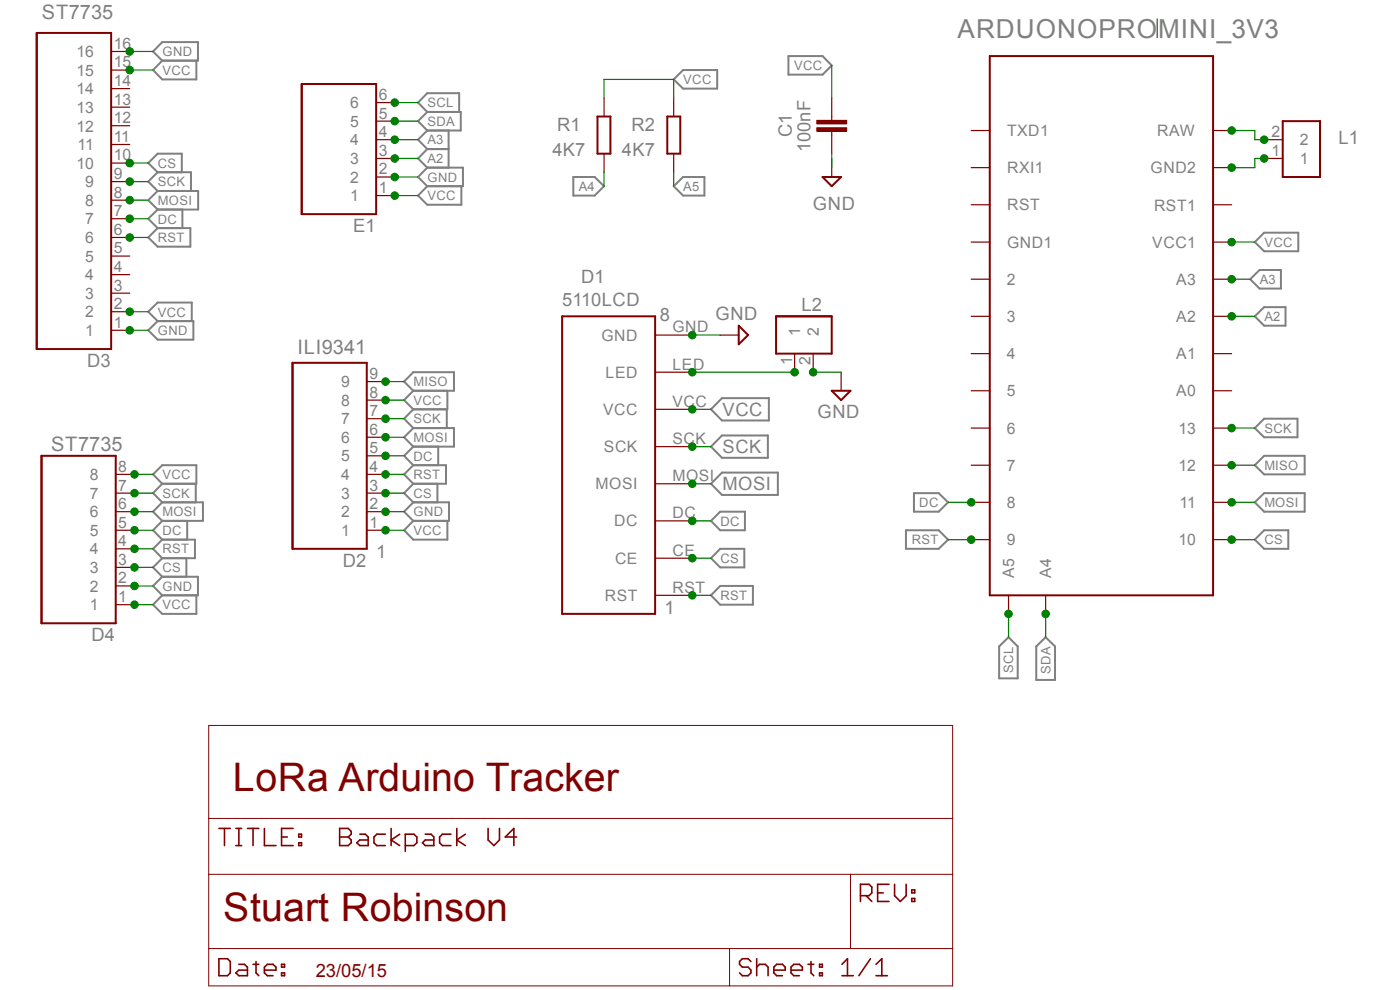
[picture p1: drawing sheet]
<svg xmlns="http://www.w3.org/2000/svg" width="297mm" height="210mm" viewBox="0 0 297 210" stroke-linecap="round" stroke-linejoin="round" font-family="sans-serif">
<g fill="none" stroke="#808080" stroke-width=".42">
<path d="M34.4 12.9l-1.9 2 1.9 1.9h7.3v-3.9M34.4 8.9h7.6v4h-7.6l-1.9-2zM142.9 16.8l2-1.9h7.2v3.9h-7.2zM167.3 11.9h7.2l1.9 2-1.9 1.9h-7.2zM33.4 36.5l-1.9 2 1.9 2M33.4 36.5h7.1v4M33.4 36.5l-1.9-1.9 1.9-2h5.2v3.9M90.6 39.5l-1.9 2 1.9 1.9h7.3v-3.9M90.6 35.6h7.6v3.9h-7.6M90.6 35.6l-1.9 1.9 1.9 2M90.6 27.7l-1.9 1.9 1.9 2M90.6 31.6h4.6"/>
<path d="M90.6 23.7h7.1v4h-7.1M90.6 31.6l-1.9 2 1.9 2M90.6 23.7l-1.9 2 1.9 2M90.6 23.7l-1.9-1.9 1.9-2h6.8v3.9M95.2 27.7v7.9M121.6 37.5h4.6l1.9 2-1.9 2h-4.6zM142.9 39.5l2-2h4.5v4h-4.5zM33.4 40.5h8.6v3.9h-8.6M33.4 40.5l-1.9 2 1.9 1.9M33.4 44.4l-1.9 2 1.9 2M33.4 48.4h7v3.9h-7l-1.9-1.9zM38.7 44.4v4"/>
<path d="M265.2 59.2l2-1.9h4.5v3.9h-4.5zM268.2 49.4h7.2v3.9h-7.2l-2-1.9zM31.5 70.1l1.9-2h7.6v4h-7.6zM33.4 68.1l-1.9-2 1.9-1.9h7.3v3.9M87.7 79h8.6v3.9h-8.6l-2-2zM266.2 67.1l2-1.9h4.5v3.9h-4.5zM87.7 82.9l-2 2 2 1.9M87.7 98.7h6.9v3.9h-6.9M87.7 86.8l-2 2 2 2M87.7 90.8h8.6v3.9h-8.6M87.7 90.8l-2 2 2 1.9M87.7 94.7l-2 2 2 2"/>
<path d="M87.7 98.7l-2 1.9 2 2M93 94.7v4M94.8 86.8v4M94.9 82.9v3.9h-7.2M153.2 84.5h9.9v4.7h-9.9l-2.4-2.4zM153.2 92.4h9.7v4.7h-9.7l-2.4-2.4zM266.2 90.8l2-2h7.1v4h-7.1zM268.2 96.7h8.6v3.9h-8.6l-2-1.9zM32.5 100.6l1.9-1.9h7.3v3.9h-7.3zM34.4 106.6h8.7v3.9h-8.7M34.4 114.5h7v3.9h-7M34.4 102.6l-1.9 2 1.9 2"/>
<path d="M34.4 106.6l-1.9 1.9 1.9 2M34.4 110.5l-1.9 2 1.9 2M34.4 114.5l-1.9 1.9 1.9 2M34.4 118.4l-1.9 2 1.9 1.9M39.5 118.4v3.9M39.7 110.5v4M41.5 102.6v4M87.7 110.5l-2 2 2 2h7.2v-4M87.7 106.6h7.5v3.9h-7.5M87.7 106.6l-2 1.9 2 2M87.7 102.6l-2 2 2 2M92.8 102.6v4"/>
<path d="M152.8 108.5h5.2v4h-5.2l-2-2zM152.8 116.4h5.1v4h-5.1l-2-2zM153.2 100.2h11.8v4.8h-11.8l-2.4-2.4zM192.2 112.5h6.9l2 2-2 1.9h-6.9zM193.9 104.6h5.2l2 2-2 1.9h-5.2zM266.2 106.6l2-2h8.6v3.9h-8.6zM268.2 112.5h5.1v3.9h-5.1l-2-1.9zM34.4 126.3l-1.9 2 1.9 1.9h7.3v-3.9M34.4 122.3h7.6v4h-7.6M34.4 122.3l-1.9 2 1.9 2M152.8 124.3h6.9v4h-6.9l-2-2zM212 137.1l2-1.9 1.9 1.9v6.8h-3.9z"/>
<path d="M219.8 137.1l2-1.9 2 1.9v7.1h-4z"/>
</g>
<path d="M44.3 153.9h157.8v55.2h-157.8zM44.3 173.6h157.8M44.3 185.5h157.8M180.4 185.5v15.7M44.3 201.2h157.8M154.8 201.2v7.9" fill="none" stroke="#800000" stroke-width=".21"/>
<g fill="none" stroke="#800000" stroke-width=".34">
<path d="M46.4 175.7h2.5M47.6 175.7v3.7M50 175.7h1.3M50 179.4h1.3M50.7 175.7v3.7M52.5 175.7h2.4M53.7 175.7v3.7M56.1 175.7v3.7h2.4M59.7 177.5h1.3M62.2 175.7h-2.5v3.7h2.5M63.4 178.8h.6v.6h-.6zM63.4 177h.6v.5h-.6z"/>
<path d="M72.1 175.7h1.8l.6 .7v.6l-.6 .5 .6 .7v.6l-.6 .6h-1.8zM72.1 177.5h1.8M76.3 177h1.2l.6 .5v1.9h-1.8l-.6-.6 .6-.6h1.8M81.7 177h-1.8l-.6 .5v1.3l.6 .6h1.8M83 175.7v3.7M84.8 177l-1.8 1.2 1.8 1.2M86 179.4h1.8l.6-.6v-1.3l-.6-.5h-1.8v3.6M90.2 177h1.2l.6 .5v1.9h-1.8l-.6-.6 .6-.6h1.8M95.7 177h-1.8l-.6 .5v1.3l.6 .6h1.8M96.9 175.7v3.7M98.7 177l-1.8 1.2 1.8 1.2M103.5 175.7v2.5l1.3 1.2 1.2-1.2v-2.5"/>
<path d="M109.6 177.5h-2.4l1.8-1.8v3.7M182.5 190h1.9l.6-.6v-1.2l-.6-.6h-1.9v3.6M183.7 190l1.3 1.2M186.2 189.4h1.2M188.6 187.6h-2.4v3.6h2.4M189.8 187.6v2.4l1.2 1.2 1.2-1.2v-2.4M193.4 190.6h.7v.6h-.7zM193.4 188.8h.7v.6h-.7zM46.4 203.4h1.9l.6 .6v2.4l-.6 .6h-1.9zM50.7 204.6h1.2l.6 .5v1.9h-1.8l-.7-.6 .7-.6h1.8M53.7 204.6h1.2M54.3 204v2.4l.6 .6"/>
<path d="M56.1 205.8h2.4v-.7l-.6-.5h-1.2l-.6 .5v1.3l.6 .6h1.2M59.7 206.4h.7v.6h-.7zM59.7 204.6h.7v.5h-.7zM159.3 204l-.6-.6h-1.2l-.6 .6v.6l.6 .5h1.2l.6 .7v.6l-.6 .6h-1.2l-.6-.6M160.5 205.1l.6-.5h1.2l.6 .5v1.9M160.5 203.4v3.6M164.2 205.8h2.4v-.7l-.6-.5h-1.2l-.6 .5v1.3l.6 .6h1.2M167.8 205.8h2.4v-.7l-.6-.5h-1.2l-.6 .5v1.3l.6 .6h1.2M171.4 204.6h1.2M172 204v2.4l.6 .6M173.9 206.4h.6v.6h-.6zM173.9 204.6h.6v.5h-.6z"/>
<path d="M178.6 207h2.4M178.6 204.6l1.2-1.2v3.6M184.7 203.4l-2.5 3.6M185.8 207h2.5M185.8 204.6l1.3-1.2v3.6"/>
</g>
<g fill="none" stroke="#800000" stroke-width=".25">
<path d="M79.8 37.5h3.9M79.8 33.6h3.9M79.8 29.6h3.9M79.8 25.7h3.9M79.8 21.8h3.9M128.1 20.8v3.9M128.1 32.6v3.9M142.9 20.8v3.9M142.9 32.6v3.9M176.4 24.7v.8M176.4 27.9v.8M176.4 33.6v3.9"/>
<path d="M206 27.7h4M206 35.6h4M257.3 27.7h4M257.3 35.6h4M79.8 41.5h3.9M206 43.4h4M206 51.4h4M206 59.2h4M257.3 43.4h4M257.3 51.4h4M257.3 59.2h4M139 79h7.9"/>
<path d="M139 71.1h7.9M152.8 71.1h3.9M206 67.1h4M206 75h4M257.3 67.1h4M257.3 75h4M77.8 96.7h4M77.8 92.8h4M77.8 88.8h4M77.8 84.9h4M77.8 80.9h4M139 94.7h7.9"/>
<path d="M139 86.8h7.9M206 82.9h4M206 90.8h4M206 98.7h4M257.3 82.9h4M257.3 90.8h4M257.3 98.7h4M77.8 112.5h4M77.8 108.5h4M77.8 104.6h4M77.8 100.6h4M139 102.6h7.9"/>
<path d="M139 110.5h7.9M139 118.4h7.9M206 106.6h4M206 114.5h4M257.3 106.6h4M257.3 114.5h4M139 126.3h7.9M214 126.3v3.9M221.8 126.3v3.9"/>
</g>
<path d="M64 17.8h15.8v27.6h-15.8zM210 11.9h47.3v114.4h-47.3zM126.7 24.7h2.8v7.9h-2.8zM141.6 24.7h2.7v7.9h-2.7zM174.5 37.5h3.9l-2 2zM62.1 77h15.7v39.4h-15.7zM119.3 67.1h19.7v63.1h-19.7zM156.7 69.1l2 2-2 1.9z" fill="none" stroke="#800000" stroke-width=".42"/>
<path d="M173.3 25.5h6.3v.8h-6.3z" fill-rule="evenodd" fill="#800000"/>
<path d="M173.3 25.5h6.3v.8h-6.3z" fill="none" stroke="#800000" stroke-width=".21"/>
<path d="M173.3 27.1h6.3v.8h-6.3z" fill-rule="evenodd" fill="#800000"/>
<path d="M173.3 27.1h6.3v.8h-6.3z" fill="none" stroke="#800000" stroke-width=".21"/>
<g fill="none" stroke="#800000" stroke-width=".25">
<path d="M23.6 18.8h3.9M23.6 14.9h3.9M23.6 10.9h3.9M23.6 38.5h3.9M23.6 34.6h3.9M23.6 30.6h3.9M23.6 26.7h3.9M23.6 22.7h3.9M176.4 20.8v3.9M176.4 28.7v3.9M268.2 33.6h3.9M268.2 29.6h3.9"/>
<path d="M23.6 58.3h3.9M23.6 54.3h3.9M23.6 50.4h3.9M23.6 46.4h3.9M23.6 42.5h3.9M23.6 70.1h3.9M23.6 66.1h3.9M23.6 62.2h3.9M168.6 75v4M172.5 75v4M178.4 79v3.9M24.6 116.4h3.9"/>
<path d="M24.6 112.5h3.9M24.6 108.5h3.9M24.6 104.6h3.9M24.6 100.6h3.9M24.6 128.3h3.9M24.6 124.3h3.9M24.6 120.4h3.9"/>
</g>
<path d="M7.8 7h15.8v67h-15.8zM272.1 25.7h7.9v11.8h-7.9zM164.6 67.1h11.8v7.9h-11.8zM8.8 96.7h15.8v35.5h-15.8zM176.4 82.9h4l-2 2z" fill="none" stroke="#800000" stroke-width=".42"/>
<path d="M146.9 86.8h3.9" fill="none" stroke="#008000" stroke-width=".25"/>
<circle cx="146.9" cy="86.8" r=".8" fill="#008000"/>
<circle cx="146.9" cy="86.8" r=".8" fill="none" stroke="#008000" stroke-width=".21"/>
<path d="M81.8 112.5h3.9" fill="none" stroke="#008000" stroke-width=".25"/>
<circle cx="81.8" cy="112.5" r=".8" fill="#008000"/>
<circle cx="81.8" cy="112.5" r=".8" fill="none" stroke="#008000" stroke-width=".21"/>
<path d="M176.4 13.9v6.9M261.3 51.4h4.9" fill="none" stroke="#008000" stroke-width=".25"/>
<circle cx="261.3" cy="51.4" r=".8" fill="#008000"/>
<circle cx="261.3" cy="51.4" r=".8" fill="none" stroke="#008000" stroke-width=".21"/>
<path d="M128.1 20.8v-4h14.8v4M83.7 41.5h5" fill="none" stroke="#008000" stroke-width=".25"/>
<circle cx="83.7" cy="41.5" r=".8" fill="#008000"/>
<circle cx="83.7" cy="41.5" r=".8" fill="none" stroke="#008000" stroke-width=".21"/>
<path d="M81.8 84.9h3.9" fill="none" stroke="#008000" stroke-width=".25"/>
<circle cx="81.8" cy="84.9" r=".8" fill="#008000"/>
<circle cx="81.8" cy="84.9" r=".8" fill="none" stroke="#008000" stroke-width=".21"/>
<path d="M28.5 128.3h4" fill="none" stroke="#008000" stroke-width=".25"/>
<circle cx="28.5" cy="128.3" r=".8" fill="#008000"/>
<circle cx="28.5" cy="128.3" r=".8" fill="none" stroke="#008000" stroke-width=".21"/>
<path d="M28.5 100.6h4" fill="none" stroke="#008000" stroke-width=".25"/>
<circle cx="28.5" cy="100.6" r=".8" fill="#008000"/>
<circle cx="28.5" cy="100.6" r=".8" fill="none" stroke="#008000" stroke-width=".21"/>
<path d="M27.5 66.1h4" fill="none" stroke="#008000" stroke-width=".25"/>
<circle cx="27.5" cy="66.1" r=".8" fill="#008000"/>
<circle cx="27.5" cy="66.1" r=".8" fill="none" stroke="#008000" stroke-width=".21"/>
<path d="M27.5 14.9h5" fill="none" stroke="#008000" stroke-width=".25"/>
<circle cx="27.5" cy="14.9" r=".8" fill="#008000"/>
<circle cx="27.5" cy="14.9" r=".8" fill="none" stroke="#008000" stroke-width=".21"/>
<path d="M146.9 71.1h5.9" fill="none" stroke="#008000" stroke-width=".25"/>
<circle cx="146.9" cy="71.1" r=".8" fill="#008000"/>
<circle cx="146.9" cy="71.1" r=".8" fill="none" stroke="#008000" stroke-width=".21"/>
<path d="M81.8 108.5h3.9" fill="none" stroke="#008000" stroke-width=".25"/>
<circle cx="81.8" cy="108.5" r=".8" fill="#008000"/>
<circle cx="81.8" cy="108.5" r=".8" fill="none" stroke="#008000" stroke-width=".21"/>
<path d="M83.7 37.5h5M176.4 32.6v3" fill="none" stroke="#008000" stroke-width=".25"/>
<circle cx="83.7" cy="37.6" r=".8" fill="#008000"/>
<circle cx="83.7" cy="37.6" r=".8" fill="none" stroke="#008000" stroke-width=".21"/>
<path d="M172.5 79h5.9" fill="none" stroke="#008000" stroke-width=".25"/>
<circle cx="172.5" cy="79" r=".8" fill="#008000"/>
<circle cx="172.5" cy="79" r=".8" fill="none" stroke="#008000" stroke-width=".21"/>
<path d="M28.5 124.3h4" fill="none" stroke="#008000" stroke-width=".25"/>
<circle cx="28.5" cy="124.3" r=".8" fill="#008000"/>
<circle cx="28.5" cy="124.3" r=".8" fill="none" stroke="#008000" stroke-width=".21"/>
<path d="M27.5 70.1h4" fill="none" stroke="#008000" stroke-width=".25"/>
<circle cx="27.5" cy="70.1" r=".8" fill="#008000"/>
<circle cx="27.5" cy="70.1" r=".8" fill="none" stroke="#008000" stroke-width=".21"/>
<path d="M27.5 10.9h5" fill="none" stroke="#008000" stroke-width=".25"/>
<circle cx="27.5" cy="10.9" r=".8" fill="#008000"/>
<circle cx="27.5" cy="10.9" r=".8" fill="none" stroke="#008000" stroke-width=".21"/>
<path d="M81.8 88.8h3.9" fill="none" stroke="#008000" stroke-width=".25"/>
<circle cx="81.8" cy="88.8" r=".8" fill="#008000"/>
<circle cx="81.8" cy="88.8" r=".8" fill="none" stroke="#008000" stroke-width=".21"/>
<path d="M146.9 94.7h3.9" fill="none" stroke="#008000" stroke-width=".25"/>
<circle cx="146.9" cy="94.7" r=".8" fill="#008000"/>
<circle cx="146.9" cy="94.7" r=".8" fill="none" stroke="#008000" stroke-width=".21"/>
<path d="M261.3 90.8h4.9" fill="none" stroke="#008000" stroke-width=".25"/>
<circle cx="261.3" cy="90.8" r=".8" fill="#008000"/>
<circle cx="261.3" cy="90.8" r=".8" fill="none" stroke="#008000" stroke-width=".21"/>
<path d="M28.5 104.6h4" fill="none" stroke="#008000" stroke-width=".25"/>
<circle cx="28.5" cy="104.6" r=".8" fill="#008000"/>
<circle cx="28.5" cy="104.6" r=".8" fill="none" stroke="#008000" stroke-width=".21"/>
<path d="M27.5 38.5h4" fill="none" stroke="#008000" stroke-width=".25"/>
<circle cx="27.5" cy="38.5" r=".8" fill="#008000"/>
<circle cx="27.5" cy="38.5" r=".8" fill="none" stroke="#008000" stroke-width=".21"/>
<path d="M81.8 80.9h3.9" fill="none" stroke="#008000" stroke-width=".25"/>
<circle cx="81.8" cy="80.9" r=".8" fill="#008000"/>
<circle cx="81.8" cy="80.9" r=".8" fill="none" stroke="#008000" stroke-width=".21"/>
<path d="M261.3 98.7h4.9" fill="none" stroke="#008000" stroke-width=".25"/>
<circle cx="261.3" cy="98.7" r=".8" fill="#008000"/>
<circle cx="261.3" cy="98.7" r=".8" fill="none" stroke="#008000" stroke-width=".21"/>
<path d="M81.8 92.8h3.9" fill="none" stroke="#008000" stroke-width=".25"/>
<circle cx="81.8" cy="92.8" r=".8" fill="#008000"/>
<circle cx="81.8" cy="92.8" r=".8" fill="none" stroke="#008000" stroke-width=".21"/>
<path d="M146.9 102.6h3.9" fill="none" stroke="#008000" stroke-width=".25"/>
<circle cx="146.9" cy="102.6" r=".8" fill="#008000"/>
<circle cx="146.9" cy="102.6" r=".8" fill="none" stroke="#008000" stroke-width=".21"/>
<path d="M261.3 106.6h4.9" fill="none" stroke="#008000" stroke-width=".25"/>
<circle cx="261.3" cy="106.6" r=".8" fill="#008000"/>
<circle cx="261.3" cy="106.6" r=".8" fill="none" stroke="#008000" stroke-width=".21"/>
<path d="M28.5 108.5h4" fill="none" stroke="#008000" stroke-width=".25"/>
<circle cx="28.5" cy="108.5" r=".8" fill="#008000"/>
<circle cx="28.5" cy="108.5" r=".8" fill="none" stroke="#008000" stroke-width=".21"/>
<path d="M27.5 42.5h4" fill="none" stroke="#008000" stroke-width=".25"/>
<circle cx="27.5" cy="42.5" r=".8" fill="#008000"/>
<circle cx="27.5" cy="42.5" r=".8" fill="none" stroke="#008000" stroke-width=".21"/>
<path d="M201.1 106.6h4.9" fill="none" stroke="#008000" stroke-width=".25"/>
<circle cx="206" cy="106.6" r=".8" fill="#008000"/>
<circle cx="206" cy="106.6" r=".8" fill="none" stroke="#008000" stroke-width=".21"/>
<path d="M81.8 96.7h3.9" fill="none" stroke="#008000" stroke-width=".25"/>
<circle cx="81.8" cy="96.7" r=".8" fill="#008000"/>
<circle cx="81.8" cy="96.7" r=".8" fill="none" stroke="#008000" stroke-width=".21"/>
<path d="M146.9 110.5h3.9" fill="none" stroke="#008000" stroke-width=".25"/>
<circle cx="146.9" cy="110.5" r=".8" fill="#008000"/>
<circle cx="146.9" cy="110.5" r=".8" fill="none" stroke="#008000" stroke-width=".21"/>
<path d="M28.5 112.5h4" fill="none" stroke="#008000" stroke-width=".25"/>
<circle cx="28.5" cy="112.5" r=".8" fill="#008000"/>
<circle cx="28.5" cy="112.5" r=".8" fill="none" stroke="#008000" stroke-width=".21"/>
<path d="M27.5 46.4h4" fill="none" stroke="#008000" stroke-width=".25"/>
<circle cx="27.5" cy="46.4" r=".8" fill="#008000"/>
<circle cx="27.5" cy="46.4" r=".8" fill="none" stroke="#008000" stroke-width=".21"/>
<path d="M201.1 114.5h4.9" fill="none" stroke="#008000" stroke-width=".25"/>
<circle cx="206" cy="114.5" r=".8" fill="#008000"/>
<circle cx="206" cy="114.5" r=".8" fill="none" stroke="#008000" stroke-width=".21"/>
<path d="M81.8 100.6h3.9" fill="none" stroke="#008000" stroke-width=".25"/>
<circle cx="81.8" cy="100.6" r=".8" fill="#008000"/>
<circle cx="81.8" cy="100.6" r=".8" fill="none" stroke="#008000" stroke-width=".21"/>
<path d="M146.9 126.3h3.9" fill="none" stroke="#008000" stroke-width=".25"/>
<circle cx="146.9" cy="126.3" r=".8" fill="#008000"/>
<circle cx="146.9" cy="126.3" r=".8" fill="none" stroke="#008000" stroke-width=".21"/>
<path d="M28.5 116.4h4" fill="none" stroke="#008000" stroke-width=".25"/>
<circle cx="28.5" cy="116.4" r=".8" fill="#008000"/>
<circle cx="28.5" cy="116.4" r=".8" fill="none" stroke="#008000" stroke-width=".21"/>
<path d="M27.5 50.4h4" fill="none" stroke="#008000" stroke-width=".25"/>
<circle cx="27.5" cy="50.4" r=".8" fill="#008000"/>
<circle cx="27.5" cy="50.4" r=".8" fill="none" stroke="#008000" stroke-width=".21"/>
<path d="M261.3 114.5h4.9" fill="none" stroke="#008000" stroke-width=".25"/>
<circle cx="261.3" cy="114.5" r=".8" fill="#008000"/>
<circle cx="261.3" cy="114.5" r=".8" fill="none" stroke="#008000" stroke-width=".21"/>
<path d="M81.8 104.6h3.9" fill="none" stroke="#008000" stroke-width=".25"/>
<circle cx="81.8" cy="104.6" r=".8" fill="#008000"/>
<circle cx="81.8" cy="104.6" r=".8" fill="none" stroke="#008000" stroke-width=".21"/>
<path d="M146.9 118.4h3.9" fill="none" stroke="#008000" stroke-width=".25"/>
<circle cx="146.9" cy="118.4" r=".8" fill="#008000"/>
<circle cx="146.9" cy="118.4" r=".8" fill="none" stroke="#008000" stroke-width=".21"/>
<path d="M28.5 120.4h4" fill="none" stroke="#008000" stroke-width=".25"/>
<circle cx="28.5" cy="120.4" r=".8" fill="#008000"/>
<circle cx="28.5" cy="120.4" r=".8" fill="none" stroke="#008000" stroke-width=".21"/>
<path d="M27.5 34.6h4" fill="none" stroke="#008000" stroke-width=".25"/>
<circle cx="27.5" cy="34.6" r=".8" fill="#008000"/>
<circle cx="27.5" cy="34.6" r=".8" fill="none" stroke="#008000" stroke-width=".21"/>
<path d="M261.3 59.2h3.9" fill="none" stroke="#008000" stroke-width=".25"/>
<circle cx="261.3" cy="59.2" r=".8" fill="#008000"/>
<circle cx="261.3" cy="59.2" r=".8" fill="none" stroke="#008000" stroke-width=".21"/>
<path d="M83.7 29.6h5" fill="none" stroke="#008000" stroke-width=".25"/>
<circle cx="83.7" cy="29.6" r=".8" fill="#008000"/>
<circle cx="83.7" cy="29.6" r=".8" fill="none" stroke="#008000" stroke-width=".21"/>
<path d="M261.3 67.1h4.9" fill="none" stroke="#008000" stroke-width=".25"/>
<circle cx="261.3" cy="67.1" r=".8" fill="#008000"/>
<circle cx="261.3" cy="67.1" r=".8" fill="none" stroke="#008000" stroke-width=".21"/>
<path d="M83.7 33.6h5" fill="none" stroke="#008000" stroke-width=".25"/>
<circle cx="83.7" cy="33.6" r=".8" fill="#008000"/>
<circle cx="83.7" cy="33.6" r=".8" fill="none" stroke="#008000" stroke-width=".21"/>
<path d="M245.5 4v4M83.7 25.7h5M128.1 36.5v3M142.9 36.5v3" fill="none" stroke="#008000" stroke-width=".25"/>
<circle cx="83.7" cy="25.7" r=".8" fill="#008000"/>
<circle cx="83.7" cy="25.7" r=".8" fill="none" stroke="#008000" stroke-width=".21"/>
<path d="M221.8 130.2v5" fill="none" stroke="#008000" stroke-width=".25"/>
<circle cx="221.8" cy="130.2" r=".8" fill="#008000"/>
<circle cx="221.8" cy="130.2" r=".8" fill="none" stroke="#008000" stroke-width=".21"/>
<path d="M83.7 21.8h5" fill="none" stroke="#008000" stroke-width=".25"/>
<circle cx="83.7" cy="21.8" r=".8" fill="#008000"/>
<circle cx="83.7" cy="21.8" r=".8" fill="none" stroke="#008000" stroke-width=".21"/>
<path d="M214 130.2v5" fill="none" stroke="#008000" stroke-width=".25"/>
<circle cx="214" cy="130.2" r=".8" fill="#008000"/>
<circle cx="214" cy="130.2" r=".8" fill="none" stroke="#008000" stroke-width=".21"/>
<path d="M146.9 79h21.7" fill="none" stroke="#008000" stroke-width=".25"/>
<circle cx="146.9" cy="79" r=".8" fill="#008000"/>
<circle cx="146.9" cy="79" r=".8" fill="none" stroke="#008000" stroke-width=".21"/>
<circle cx="168.6" cy="79" r=".8" fill="#008000"/>
<circle cx="168.6" cy="79" r=".8" fill="none" stroke="#008000" stroke-width=".21"/>
<path d="M261.3 27.7h4.9v1.9h2" fill="none" stroke="#008000" stroke-width=".25"/>
<circle cx="268.2" cy="29.6" r=".8" fill="#008000"/>
<circle cx="268.2" cy="29.6" r=".8" fill="none" stroke="#008000" stroke-width=".21"/>
<circle cx="261.3" cy="27.7" r=".8" fill="#008000"/>
<circle cx="261.3" cy="27.7" r=".8" fill="none" stroke="#008000" stroke-width=".21"/>
<path d="M268.2 33.6h-2v2h-4.9" fill="none" stroke="#008000" stroke-width=".25"/>
<circle cx="268.2" cy="33.6" r=".8" fill="#008000"/>
<circle cx="268.2" cy="33.6" r=".8" fill="none" stroke="#008000" stroke-width=".21"/>
<circle cx="261.3" cy="35.6" r=".8" fill="#008000"/>
<circle cx="261.3" cy="35.6" r=".8" fill="none" stroke="#008000" stroke-width=".21"/>
<g font-size="8.3" fill="#800000">
<text x="49.4" y="167.7">LoRa Arduino Tracker</text>
<text x="47.4" y="195.3">Stuart Robinson</text>
</g>
<text font-size="5.5" fill="#808080" x="203.2" y="8">ARDUONOPROMINI_3V3</text>
<g font-size="4.2" fill="#808080">
<text x="8.9" y="4">ST7735</text>
<text x="63.1" y="75">ILI9341</text>
<text x="10.8" y="95.7">ST7735</text>
</g>
<g font-size="3.9" fill="#808080">
<text x="118.2" y="27.8">R1</text>
<text x="134" y="27.8">R2</text>
<text x="168" y="29.1" transform="rotate(-90 168 29.1)">C1</text>
<text x="117.2" y="33.2">4K7</text>
<text x="132" y="33.2">4K7</text>
<text x="171.9" y="32.3" transform="rotate(-90 171.9 32.3)">100nF</text>
<text x="283.9" y="30.6">L1</text>
<text x="172.5" y="44.4">GND</text>
<text x="74.9" y="49.3">E1</text>
<text x="119.3" y="64.9">5110LCD</text>
<text x="123.3" y="60">D1</text>
<text x="140" y="68.1">8</text>
<text x="151.8" y="67.9">GND</text>
<text x="170" y="66">L2</text>
<text x="18.5" y="77.9">D3</text>
<text x="153.3" y="88.2">VCC</text>
<text x="173.4" y="88.6">GND</text>
<text x="153.3" y="96.1">SCK</text>
<text x="153.3" y="104">MOSI</text>
<text x="79.8" y="118.4">1</text>
<text x="72.7" y="120.3">D2</text>
<text x="141" y="130.2">1</text>
<text x="19.4" y="136.1">D4</text>
</g>
<text font-size="3.9" fill="#800000" x="67" y="207.1">23/05/15</text>
<g font-size="3.3" fill="#808080">
<text x="24.1" y="10.4">16</text>
<text x="16.2" y="16">15</text>
<text x="16.2" y="12.1">16</text>
<text x="24.1" y="14.3">15</text>
<text x="16.2" y="23.9">13</text>
<text x="16.2" y="20">14</text>
<text x="24.1" y="22.2">13</text>
<text x="24.1" y="18.2">14</text>
<text x="74.3" y="22.9">6</text>
<text x="80.3" y="21.2">6</text>
<text x="16.2" y="27.9">12</text>
<text x="24.1" y="26.1">12</text>
<text x="74.3" y="26.9">5</text>
<text x="80.3" y="29.1">4</text>
<text x="80.3" y="25.1">5</text>
<text x="213.7" y="28.9">TXD1</text>
<text x="245.5" y="28.9">RAW</text>
<text x="269.7" y="29.1">2</text>
<text x="16.2" y="35.8">10</text>
<text x="16.5" y="31.8">11</text>
<text x="24.1" y="34">10</text>
<text x="24.1" y="30.1">11</text>
<text x="74.3" y="34.8">3</text>
<text x="74.3" y="30.8">4</text>
<text x="80.3" y="33.1">3</text>
<text x="269.7" y="33.1">1</text>
<text x="275.8" y="34.8">1</text>
<text x="275.8" y="30.8">2</text>
<text x="18.1" y="39.7">9</text>
<text x="24.1" y="41.9">8</text>
<text x="24.1" y="38">9</text>
<text x="74.3" y="38.7">2</text>
<text x="80.3" y="40.9">1</text>
<text x="80.3" y="37">2</text>
<text x="213.7" y="36.7">RXI1</text>
<text x="244.1" y="36.7">GND2</text>
<text x="18.1" y="47.6">7</text>
<text x="18.1" y="43.6">8</text>
<text x="24.1" y="45.8">7</text>
<text x="74.3" y="42.7">1</text>
<text x="213.7" y="44.6">RST</text>
<text x="244.8" y="44.7">RST1</text>
<text x="18.1" y="51.6">6</text>
<text x="24.1" y="53.8">5</text>
<text x="24.1" y="49.8">6</text>
<text x="213.7" y="52.5">GND1</text>
<text x="244.4" y="52.5">VCC1</text>
<text x="18.1" y="59.4">4</text>
<text x="18.1" y="55.5">5</text>
<text x="24.1" y="57.7">4</text>
<text x="18.1" y="63.4">3</text>
<text x="24.1" y="65.6">2</text>
<text x="24.1" y="61.6">3</text>
<text x="213.6" y="60.4">2</text>
<text x="249.5" y="60.4">A3</text>
<text x="18.1" y="71.2">1</text>
<text x="18.1" y="67.3">2</text>
<text x="24.1" y="69.5">1</text>
<text x="142.7" y="70.5">GND</text>
<text x="169.8" y="71.4" transform="rotate(-90 169.8 71.4)">1</text>
<text x="173.7" y="71.4" transform="rotate(-90 173.7 71.4)">2</text>
<text x="213.6" y="68.3">3</text>
<text x="249.5" y="68.3">A2</text>
<text x="127.6" y="72.3">GND</text>
<text x="168" y="77.4" transform="rotate(-90 168 77.4)">1</text>
<text x="172" y="77.4" transform="rotate(-90 172 77.4)">2</text>
<text x="213.6" y="76.2">4</text>
<text x="249.5" y="76.2">A1</text>
<text x="72.3" y="82.1">9</text>
<text x="78.4" y="80.4">9</text>
<text x="128.5" y="80.1">LED</text>
<text x="142.7" y="78.4">LED</text>
<text x="72.3" y="86.1">8</text>
<text x="78.4" y="88.3">7</text>
<text x="78.4" y="84.3">8</text>
<text x="127.9" y="88">VCC</text>
<text x="142.7" y="86.3">VCC</text>
<text x="213.6" y="84.1">5</text>
<text x="249.5" y="84.1">A0</text>
<text x="72.3" y="93.9">6</text>
<text x="72.3" y="90">7</text>
<text x="78.4" y="92.2">6</text>
<text x="128.1" y="95.9">SCK</text>
<text x="142.7" y="94.2">SCK</text>
<text x="213.6" y="92">6</text>
<text x="250" y="92">13</text>
<text x="19.1" y="101.9">8</text>
<text x="25.1" y="100.1">8</text>
<text x="72.3" y="101.9">4</text>
<text x="72.3" y="97.9">5</text>
<text x="78.4" y="100.1">4</text>
<text x="78.4" y="96.1">5</text>
<text x="213.6" y="99.9">7</text>
<text x="250" y="99.9">12</text>
<text x="19.1" y="105.8">7</text>
<text x="25.1" y="108">6</text>
<text x="25.1" y="104.1">7</text>
<text x="72.3" y="105.8">3</text>
<text x="78.4" y="108">2</text>
<text x="78.4" y="104.1">3</text>
<text x="126.4" y="103.8">MOSI</text>
<text x="142.7" y="102.1">MOSI</text>
<text x="213.6" y="107.7">8</text>
<text x="250.2" y="107.7">11</text>
<text x="19.1" y="113.7">5</text>
<text x="19.1" y="109.7">6</text>
<text x="25.1" y="111.9">5</text>
<text x="72.3" y="113.7">1</text>
<text x="72.3" y="109.7">2</text>
<text x="78.4" y="111.9">1</text>
<text x="130.3" y="111.7">DC</text>
<text x="142.7" y="109.9">DC</text>
<text x="19.1" y="117.6">4</text>
<text x="25.1" y="119.8">3</text>
<text x="25.1" y="115.9">4</text>
<text x="130.5" y="119.6">CE</text>
<text x="142.7" y="117.9">CE</text>
<text x="213.6" y="115.7">9</text>
<text x="250" y="115.7">10</text>
<text x="19.1" y="125.5">2</text>
<text x="19.1" y="121.5">3</text>
<text x="25.1" y="123.7">2</text>
<text x="142.7" y="125.7">RST</text>
<text x="215.1" y="122.6" transform="rotate(-90 215.1 122.6)">A5</text>
<text x="223" y="122.6" transform="rotate(-90 223 122.6)">A4</text>
<text x="19.1" y="129.5">1</text>
<text x="25.1" y="127.7">1</text>
<text x="128.3" y="127.5">RST</text>
</g>
<g font-size="2.8" fill="#808080">
<text x="34.5" y="11.9">GND</text>
<text x="34.5" y="15.8">VCC</text>
<text x="144.9" y="17.8">VCC</text>
<text x="168.5" y="14.9">VCC</text>
<text x="90.7" y="22.8">SCL</text>
<text x="90.7" y="26.7">SDA</text>
<text x="33.5" y="35.6">CS</text>
<text x="90.7" y="30.6">A3</text>
<text x="90.7" y="34.6">A2</text>
<text x="33.5" y="39.5">SCK</text>
<text x="90.7" y="38.5">GND</text>
<text x="122.8" y="40.5">A4</text>
<text x="144.9" y="40.5">A5</text>
<text x="33.5" y="43.4">MOSI</text>
<text x="33.5" y="47.4">DC</text>
<text x="90.7" y="42.5">VCC</text>
<text x="33.5" y="51.3">RST</text>
<text x="268.2" y="52.3">VCC</text>
<text x="267.3" y="60.2">A3</text>
<text x="33.5" y="67.1">VCC</text>
<text x="33.5" y="71.1">GND</text>
<text x="268.2" y="68.1">A2</text>
<text x="87.7" y="81.9">MISO</text>
<text x="87.7" y="85.9">VCC</text>
<text x="87.7" y="89.8">SCK</text>
<text x="87.7" y="93.7">MOSI</text>
<text x="268.2" y="91.8">SCK</text>
<text x="34.5" y="101.6">VCC</text>
<text x="87.7" y="97.7">DC</text>
<text x="87.7" y="101.6">RST</text>
<text x="268.2" y="99.7">MISO</text>
<text x="34.5" y="105.6">SCK</text>
<text x="87.7" y="105.6">CS</text>
<text x="195" y="107.6">DC</text>
<text x="268.2" y="107.6">MOSI</text>
<text x="34.5" y="109.5">MOSI</text>
<text x="34.5" y="113.5">DC</text>
<text x="87.7" y="113.5">VCC</text>
<text x="87.7" y="109.5">GND</text>
<text x="152.8" y="111.5">DC</text>
<text x="34.5" y="117.4">RST</text>
<text x="152.8" y="119.4">CS</text>
<text x="193.4" y="115.4">RST</text>
<text x="268.2" y="115.4">CS</text>
<text x="34.5" y="125.3">GND</text>
<text x="34.5" y="121.4">CS</text>
<text x="34.5" y="129.2">VCC</text>
<text x="152.8" y="127.3">RST</text>
<text x="214.9" y="142.7" transform="rotate(-90 214.9 142.7)">SCL</text>
<text x="222.8" y="143" transform="rotate(-90 222.8 143)">SDA</text>
</g>
</svg>
